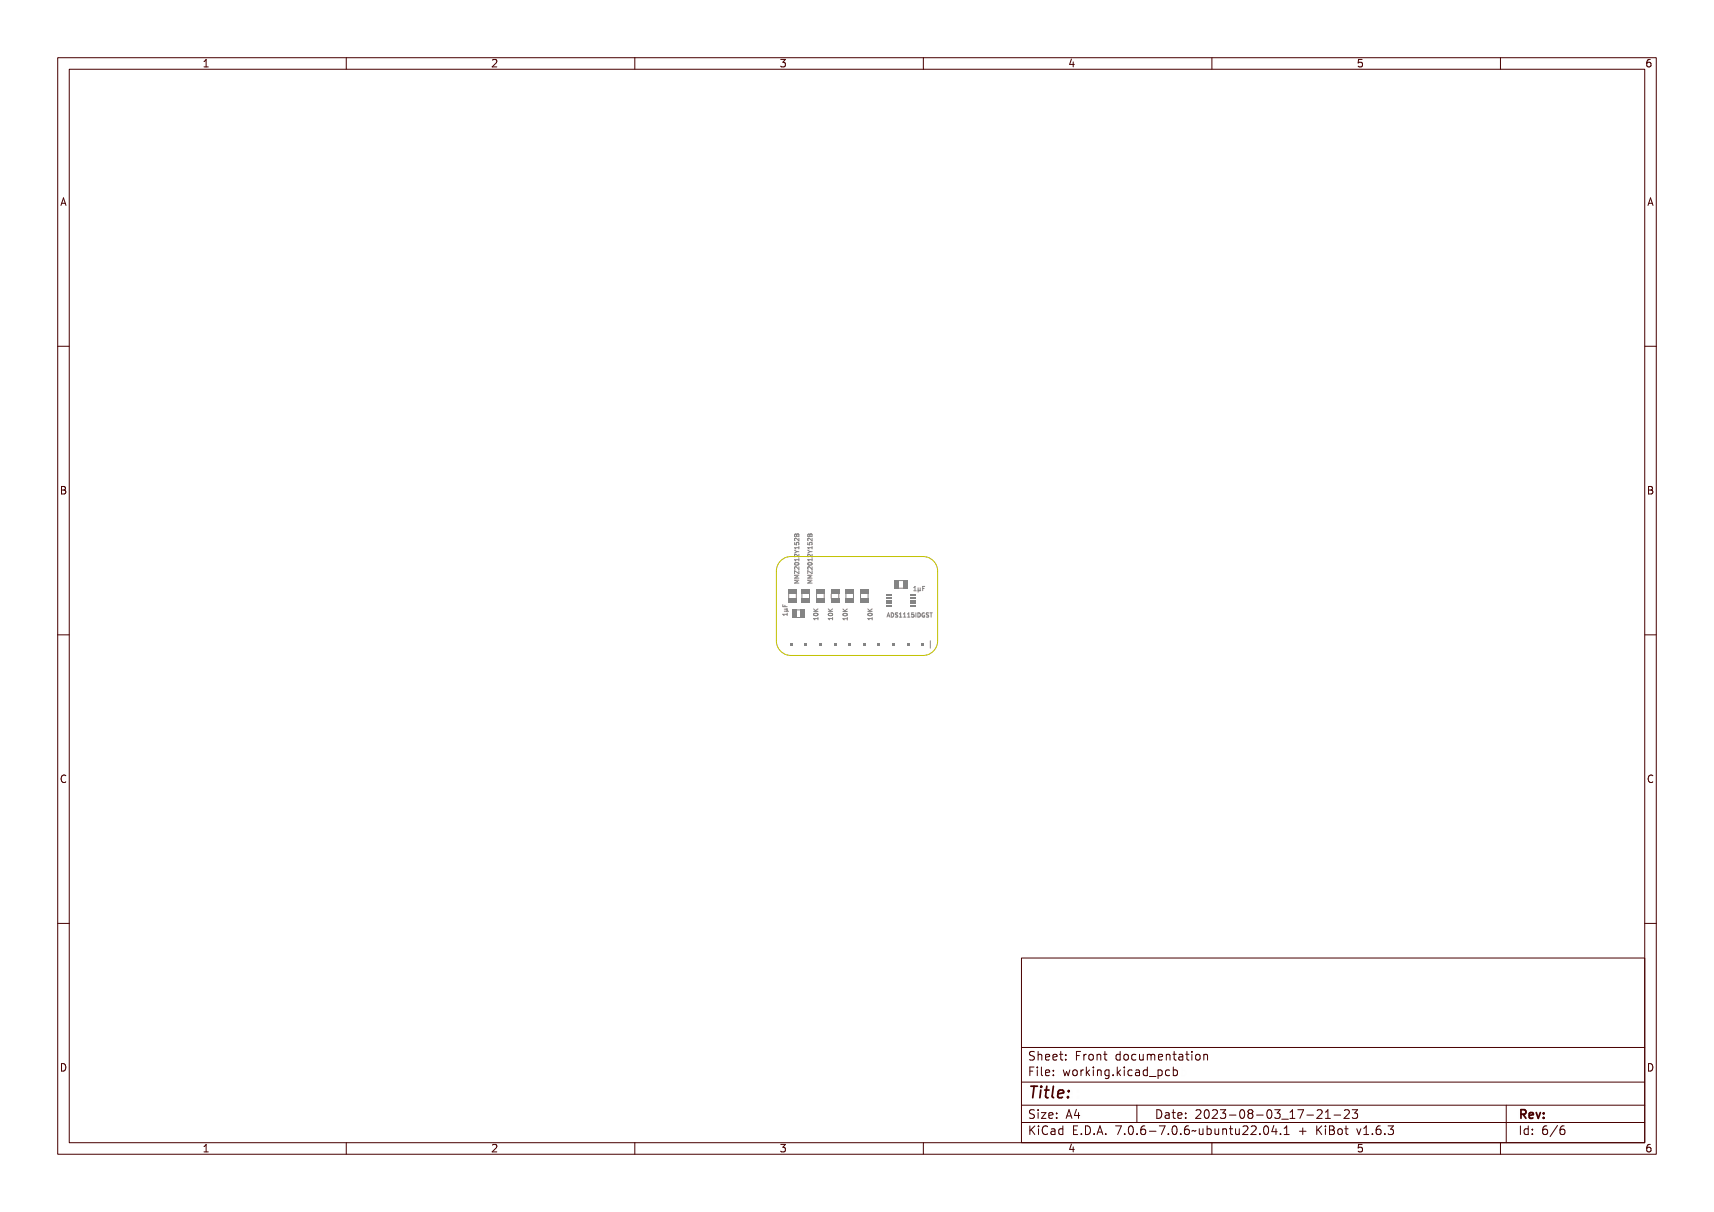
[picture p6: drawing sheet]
<svg xmlns="http://www.w3.org/2000/svg" width="297mm" height="210mm" viewBox="0 0 297 210" stroke-linecap="round" stroke-linejoin="round" font-family="sans-serif">
<g fill="none" stroke="#848484" stroke-width=".17">
<path d="M137.7 92.6l.2-.1 .1 .2 .3-.2 .1 .1v.3h-.7zM137.7 99.5l.7 .4 .1-.4v.5l-.7-.4-.1 .4zM137.7 97.9h.7l.1-.2v.4l-.1-.1h-.6v.1zM137.7 96.4l.4 .3h.4v.1h-.4l-.4 .2 .4-.3zM137.7 96h.7l.1-.1v.4l-.1-.2h-.6v.2zM137.7 95.4l.1 .2h.2a.24 .24 0 0 1 .1-.3 .24 .24 0 0 1 .3 .1 .24 .24 0 0 1-.1 .4 .19 .19 0 0 0 .1-.3 .19 .19 0 0 0-.3-.1 .19 .19 0 0 0 0 .3h-.4zM137.8 99h.2l.4 .3 .1-.4v.5l-.6-.4-.1 .1 .1 .3h-.1zM137.8 97.2l.2-.1 .4 .4 .1-.4v.5l-.6-.4-.1 .1 .1 .3h-.1zM137.8 94.8l.2-.1 .4 .3 .1-.3v.4l-.6-.3-.1 .1 .1 .2h-.1zM137.8 94.2l.2-.1 .1 .1a.2 .2 0 0 1 .2-.1 .2 .2 0 0 1 .2 .2v.2h-.8zM137.8 98.5a.33 .33 0 0 1 .6 .1 .33 .33 0 0 1-.6-.1zM137.8 98.4l.5-.1 .2 .1a.36 .36 0 0 1-.4 .4 .36 .36 0 0 1-.4-.4z"/>
<path d="M137.8 94.2h.2v.2h-.2zM138 92.7v.2M138.1 94.2h.3v.2h-.3zM138.4 93.3v.4l-.5-.4-.2 .1 .1 .3M140 92.6l.2-.1 .1 .2 .3-.2 .1 .1v.3h-.7zM140 99.5l.7 .4v-.4v.5l-.6-.4-.1 .4zM140 97.9h.7v-.2v.4v-.1h-.6v.1zM140 96.4l.4 .3h.3v.1h-.3l-.4 .2 .3-.3zM140 96h.7v-.1v.4v-.2h-.6v.2zM140 95.4l.1 .2h.2a.24 .24 0 0 1 .1-.3 .24 .24 0 0 1 .3 .1 .24 .24 0 0 1-.1 .4 .19 .19 0 0 0 .1-.3 .19 .19 0 0 0-.3-.1 .19 .19 0 0 0 0 .3h-.4zM140.1 99h.2l.4 .3v-.4v.5l-.5-.4-.1 .1 .1 .3h-.1zM140.1 97.2l.2-.1 .4 .4v-.4v.5l-.5-.4-.1 .1 .1 .3h-.1z"/>
<path d="M140.1 94.8l.2-.1 .4 .3v-.3v.4l-.5-.3-.1 .1 .1 .2h-.1zM140.1 94.2l.2-.1 .1 .1a.2 .2 0 0 1 .2-.1 .2 .2 0 0 1 .1 .2v.2h-.7zM140.1 98.5a.33 .33 0 0 1 .6 .1 .33 .33 0 0 1-.6-.1zM140.1 98.4l.5-.1 .1 .1a.36 .36 0 0 1-.3 .4 .36 .36 0 0 1-.4-.4zM140.1 94.2h.2v.2h-.2zM140.3 92.7v.2M140.4 94.2h.2l.1 .2h-.3zM140.7 93.3v.4l-.5-.4-.2 .1v.3M135.6 104.8v.3h.8M135.7 106.5h.6l.1-.2v.4l-.1-.1h-.5l-.1 .1zM135.7 105.1l.1 .3h.2l.1-.3v.3h.3v.1h-.7zM135.9 105.7h.5v.4h.2h-.7l.5-.2z"/>
<path d="M135.9 105.9h.8M135.9 105.6h.4M136 104.9v.2M136.3 105.6l.1 .1-.1 .2M136.4 106.2v.5M136.4 106.4h-.8l.3 .3M136.4 105.4l-.1 .2M137.7 100.7h.8v.1h-.7l.4 .1-.4 .2h.7v.1h-.8v-.1l.4-.1-.4-.2zM137.7 100.1h.8v.1h-.7l.4 .1-.4 .2h.7v.1h-.8v-.1l.4-.1-.4-.2zM140 100.7h.7v.1h-.6l.4 .1-.4 .2h.6v.1h-.7v-.1l.4-.1-.4-.2zM140 100.1h.7v.1h-.6l.4 .1-.4 .2h.6v.1h-.7v-.1l.4-.1-.4-.2zM141 106.7h.7l.1-.1v.4l-.1-.2h-.6v.2z"/>
<path d="M141 105.3l.3 .3 .5-.3-.4 .4 .4 .1v.1h-.8v-.1h.4zM141.1 106.2a.33 .33 0 0 1 .6 .1 .33 .33 0 0 1-.6-.1zM141.1 106h.5l.2 .1a.36 .36 0 0 1-.4 .4 .36 .36 0 0 1-.4-.4zM141.2 107.3v.1M141.7 107v.4M143.6 106.7h.6l.1-.1v.4l-.1-.2h-.5l-.1 .2zM143.6 105.3l.3 .3 .4-.3-.4 .4 .4 .1v.1h-.7v-.1h.3zM143.7 106.2a.33 .33 0 0 1 .5 .1 .33 .33 0 0 1-.5-.1zM143.7 106h.4l.2 .1a.36 .36 0 0 1-.4 .4 .36 .36 0 0 1-.3-.4zM143.7 107.3v.1M144.3 107v.4M146.1 107.2h.7v-.1v.4v-.2h-.6v.2z"/>
<path d="M146.1 105.8l.3 .3 .4-.3-.3 .4h.3v.1h-.7v-.1h.3zM146.2 106.6a.33 .33 0 0 1 .6 .2 .33 .33 0 0 1-.6-.2zM146.2 106.5h.4l.2 .1a.36 .36 0 0 1-.3 .3 .36 .36 0 0 1-.4-.3zM150.4 105.9h.7M150.4 105.5l.4 .4M150.4 106.4a.37 .37 0 0 1 .4-.2 .37 .37 0 0 1 .3 .4 .37 .37 0 0 1-.4 .1 .37 .37 0 0 1-.3-.3zM150.4 106.7h.7l.1-.1v.4l-.1-.2h-.6v.2zM150.4 105.3l.3 .3 .5-.3-.4 .4 .4 .1v.1h-.8v-.1h.4zM150.5 106.2a.33 .33 0 0 1 .6 .1 .33 .33 0 0 1-.6-.1zM150.5 106h.5l.2 .1a.36 .36 0 0 1-.4 .4 .36 .36 0 0 1-.4-.4zM151.1 107v.4M151.1 107.2h-.7l.2 .2"/>
<path d="M151.1 105.5l-.4 .3M153.8 106.2h.1l.3 .8-.2-.2h-.2l-.2 .2zM153.9 106.3l.1 .4h-.2zM154.2 106.2a.37 .37 0 0 1 .5 .4 .37 .37 0 0 1-.5 .4zM154.3 106.3a.28 .28 0 0 1 .3 .3 .28 .28 0 0 1-.3 .3zM154.9 106.3h.4v.1l-.3-.1-.1 .2a.27 .27 0 0 1 .4 .3 .27 .27 0 0 1-.5 .1v-.1l.2 .1a.16 .16 0 0 0 .2-.2 .16 .16 0 0 0-.3-.1zM155.5 106.3l.2-.1v.7l.2 .1h-.4l.1-.1v-.6zM155.7 100.6h.8M155.8 101.9h.7M156.1 106.3l.2-.1v.7l.2 .1h-.4l.1-.1v-.6zM156.7 106.3l.2-.1v.7l.2 .1h-.4l.1-.1v-.6zM157.2 106.2h.4l-.3 .1v.2a.24 .24 0 0 1 .3 .1 .24 .24 0 0 1-.1 .3 .24 .24 0 0 1-.3-.1 .19 .19 0 0 0 .3 .1 .19 .19 0 0 0 0-.3 .19 .19 0 0 0-.3 0z"/>
<path d="M157.8 106.2h.4l-.1 .1v.6l.1 .1h-.4l.2-.1v-.6zM158.3 101.7h.2v.6l.2 .1h-.4l.1-.1v-.5zM158.4 106.2a.37 .37 0 0 1 .5 .4 .37 .37 0 0 1-.5 .4zM158.5 106.3a.28 .28 0 0 1 .3 .3 .28 .28 0 0 1-.3 .3zM158.9 101.8l.2 .5 .2-.5v.5v.1l-.4-.1v.3zM159.1 106.3l.2-.1 .1 .2a.25 .25 0 0 0-.3 .2 .25 .25 0 0 0 .3 .3l-.1-.3h.2v.3a.35 .35 0 0 1-.5-.1 .35 .35 0 0 1 .1-.5zM159.5 101.7h.4h-.3v.3h.3h-.3v.4h-.1zM159.7 106.3h.3v.1l-.3-.1v.2a.27 .27 0 0 1 .3 .3 .27 .27 0 0 1-.4 .1v-.1l.2 .1a.16 .16 0 0 0 .2-.2 .16 .16 0 0 0-.3-.1zM160.1 106.2h.6l-.2 .1v.7h-.1v-.7zM161.1 106.2h.5M161.3 106.2v.7"/>
<circle cx="138.1" cy="98.5" r=".07"/>
<circle cx="140.4" cy="98.5" r=".07"/>
<circle cx="141.4" cy="106.2" r=".07"/>
<circle cx="143.9" cy="106.2" r=".07"/>
<circle cx="146.5" cy="106.7" r=".07"/>
<circle cx="150.8" cy="106.2" r=".07"/>
</g>
<g fill="#848484">
<path d="M155 100.5h.8v1.5h-.8z" fill-rule="evenodd"/>
<path d="M156.5 100.5h.7v1.5h-.7z" fill-rule="evenodd"/>
</g>
<path d="M161.2 111v1.3" fill="none" stroke="#848484" stroke-width=".17"/>
<g fill="#848484">
<path d="M159.7 111.4h.5v.5h-.5z" fill-rule="evenodd"/>
<path d="M157.1 111.4h.5v.5h-.5z" fill-rule="evenodd"/>
<path d="M154.6 111.4h.5v.5h-.5z" fill-rule="evenodd"/>
<path d="M152.1 111.4h.5v.5h-.5z" fill-rule="evenodd"/>
<path d="M149.5 111.4h.5v.5h-.5z" fill-rule="evenodd"/>
<path d="M147 111.4h.5v.5h-.5z" fill-rule="evenodd"/>
<path d="M144.4 111.4h.5v.5h-.5z" fill-rule="evenodd"/>
<path d="M141.9 111.4h.5v.5h-.5z" fill-rule="evenodd"/>
<path d="M139.4 111.4h.5v.5h-.5z" fill-rule="evenodd"/>
<path d="M136.8 111.4h.5v.5h-.5z" fill-rule="evenodd"/>
</g>
<path d="M144 102.9v.8M145.4 102.9v.8" fill="none" stroke="#848484" stroke-width=".17"/>
<g fill="#848484">
<path d="M144 102.2h1.4v.7h-1.4z" fill-rule="evenodd"/>
<path d="M144 103.6h1.4v.8h-1.4z" fill-rule="evenodd"/>
</g>
<path d="M136.7 102.9v.8M138 102.9v.7" fill="none" stroke="#848484" stroke-width=".17"/>
<g fill="#848484">
<path d="M136.6 103.6h1.4v.8h-1.4z" fill-rule="evenodd"/>
<path d="M136.6 102.2h1.4v.7h-1.4z" fill-rule="evenodd"/>
</g>
<path d="M141.5 102.9v.8M142.8 102.9v.8" fill="none" stroke="#848484" stroke-width=".17"/>
<g fill="#848484">
<path d="M141.4 102.2h1.5v.7h-1.5z" fill-rule="evenodd"/>
<path d="M141.4 103.6h1.5v.8h-1.5z" fill-rule="evenodd"/>
</g>
<path d="M139 102.9v.8M140.3 102.9v.7" fill="none" stroke="#848484" stroke-width=".17"/>
<g fill="#848484">
<path d="M138.9 103.6h1.4v.8h-1.4z" fill-rule="evenodd"/>
<path d="M138.9 102.2h1.4v.7h-1.4z" fill-rule="evenodd"/>
</g>
<path d="M146.6 102.9v.8M147.9 102.9v.7" fill="none" stroke="#848484" stroke-width=".17"/>
<g fill="#848484">
<path d="M146.5 103.6h1.5v.8h-1.5z" fill-rule="evenodd"/>
<path d="M146.5 102.2h1.5v.7h-1.5z" fill-rule="evenodd"/>
<path d="M153.6 102.9h1v.3h-1z" fill-rule="evenodd"/>
<path d="M157.6 102.9h1v.3h-1z" fill-rule="evenodd"/>
<path d="M153.6 103.4h1v.3h-1z" fill-rule="evenodd"/>
<path d="M157.6 103.4h1v.3h-1z" fill-rule="evenodd"/>
<path d="M153.6 103.9h1v.3h-1z" fill-rule="evenodd"/>
<path d="M157.6 103.9h1v.3h-1z" fill-rule="evenodd"/>
<path d="M153.6 104.4h1v.3h-1z" fill-rule="evenodd"/>
<path d="M157.6 104.4h1v.3h-1z" fill-rule="evenodd"/>
<path d="M153.6 104.9h1v.3h-1z" fill-rule="evenodd"/>
<path d="M157.6 104.9h1v.3h-1z" fill-rule="evenodd"/>
</g>
<path d="M149.1 102.9v.8M150.4 102.9v.8" fill="none" stroke="#848484" stroke-width=".17"/>
<g fill="#848484">
<path d="M149 102.2h1.5v.7h-1.5z" fill-rule="evenodd"/>
<path d="M149 103.6h1.5v.8h-1.5z" fill-rule="evenodd"/>
</g>
<path d="M138 105.7h.7M138 107h.7" fill="none" stroke="#848484" stroke-width=".17"/>
<g fill="#848484">
<path d="M137.2 105.6h.8v1.5h-.8z" fill-rule="evenodd"/>
<path d="M138.7 105.6h.7v1.5h-.7z" fill-rule="evenodd"/>
</g>
<path d="M135.5 97l1-.5 .6-.1h22.8a2.54 2.54 0 0 1 2.6 2.6v12a2.54 2.54 0 0 1-2.6 2.6h-22.8a2.54 2.54 0 0 1-2.6-2.6v-12a2.53 2.53 0 0 1 1-2z" fill="none" stroke="#c2c200" stroke-width=".17"/>
<g fill="none" stroke="#480000" stroke-width=".17">
<path d="M10 10h277v190h-277zM12 12h273v186h-273zM60 10v2M110 10v2M160 10v2M210 10v2M260 10v2M10 60h2M285 60h2M10 110h2M285 110h2M10 160h2"/>
<path d="M285 160h2M177 166h108v32h-108zM60 198v2M110 198v2M160 198v2M177 181.5h108M177 187.5h108M177 191.5h108M177 194.5h108M178.1 195.2h.2v.6l.6-.6h.3l-.6 .6 .6 .8h-.2l-.5-.7-.2 .2v.5h-.2zM178.2 185h.9v.2h-.7v.4h.6v.2h-.6v.7h-.2zM178.3 182.4l.5-.1h.2v.2a.31 .31 0 0 0-.5-.1 .31 .31 0 0 0 0 .5 .5 .5 0 0 1 .6 .6 .5 .5 0 0 1-.8 .2l-.1-.2a.34 .34 0 0 0 .4 .1 .34 .34 0 0 0 .1-.5 .47 .47 0 0 1-.5-.2 .47 .47 0 0 1 .1-.5z"/>
<path d="M178.3 192.5l.5-.1h.2v.2a.31 .31 0 0 0-.5-.1 .31 .31 0 0 0 0 .5 .5 .5 0 0 1 .6 .6 .5 .5 0 0 1-.8 .2l-.1-.2a.34 .34 0 0 0 .4 .1 .34 .34 0 0 0 .1-.5 .47 .47 0 0 1-.5-.2 .47 .47 0 0 1 .1-.5zM179.4 182.2h.2v.6a.35 .35 0 0 1 .4-.1 .35 .35 0 0 1 .2 .4v.6h-.2v-.8h-.4v.8h-.2zM179.5 185.4h.4v.9h.4v.2h-.9v-.2h.3v-.8h-.2zM179.5 192.8h.4v.9h.4v.1h-.9v-.1h.3v-.8h-.2zM179.5 195.6h.4v.9h.4v.1h-.9v-.1h.3v-.8h-.2zM179.7 184.9h.2v.3h-.2zM179.7 192.3h.2v.3h-.2zM179.7 195.1h.2v.3h-.2zM180.6 184.9h.4v1.3l.4 .1v.2l-.5-.2v-1.2h-.3zM180.6 192.8h.8v.1l-.6 .8h.6v.1h-.8v-.1l.6-.8h-.6zM180.7 182.8a.49 .49 0 0 1 .6-.1 .49 .49 0 0 1 .2 .5h-.8a.42 .42 0 0 0 .3 .4 .42 .42 0 0 0 .4-.1v.2a.6 .6 0 0 1-.8-.1 .6 .6 0 0 1 .1-.8zM180.7 195.4l.5-.2h.3v.2a.43 .43 0 0 0-.6 0 .43 .43 0 0 0-.2 .5 .43 .43 0 0 0 .2 .5 .43 .43 0 0 0 .6 0v.2a.66 .66 0 0 1-.8-.1 .66 .66 0 0 1-.1-.8z"/>
<path d="M180.8 182.9l.4-.1 .1 .3h-.6zM181.8 195.6h.2a.45 .45 0 0 1 .5 0 .45 .45 0 0 1 .1 .4v.6h-.1v-.1a.38 .38 0 0 1-.5 .2 .38 .38 0 0 1-.2-.5 .38 .38 0 0 1 .4-.2h.3a.35 .35 0 0 0-.3-.4 .35 .35 0 0 0-.4 .2zM181.9 182.8a.49 .49 0 0 1 .6-.1 .49 .49 0 0 1 .2 .5h-.8a.42 .42 0 0 0 .3 .4 .42 .42 0 0 0 .5-.1v.2a.6 .6 0 0 1-.9-.1 .6 .6 0 0 1 .1-.8zM181.9 185.5a.49 .49 0 0 1 .6-.1 .49 .49 0 0 1 .2 .5h-.8a.42 .42 0 0 0 .3 .4 .42 .42 0 0 0 .5-.1v.2a.6 .6 0 0 1-.9-.1 .6 .6 0 0 1 .1-.8zM181.9 192.9a.49 .49 0 0 1 .6-.1 .49 .49 0 0 1 .2 .5h-.8a.42 .42 0 0 0 .3 .4 .42 .42 0 0 0 .5-.1v.2a.6 .6 0 0 1-.9-.1 .6 .6 0 0 1 .1-.8zM182 196.2l.5-.1a.31 .31 0 0 1-.2 .4 .31 .31 0 0 1-.4-.1zM182 182.9l.4-.1 .1 .3h-.6zM182 185.6l.4-.1 .1 .3h-.6zM182 193l.4-.1 .1 .3h-.6zM183 195.7l.4-.2 .2 .2v-.6h.2v1.5h-.2v-.1a.42 .42 0 0 1-.5 .1 .42 .42 0 0 1-.2-.5zM183.2 195.8l.1-.1a.4 .4 0 0 1 .3 .4 .4 .4 0 0 1-.3 .4l-.2-.2zM183.2 182.3h.2v.4h.4v.1h-.4l.1 .8h.3v.1h-.2a.3 .3 0 0 1-.4-.3v-.6h-.3v-.1h.3z"/>
<path d="M183.3 185.4h.2v.3h-.2zM183.3 186.2h.2v.3h-.2zM183.3 192.8h.2v.3h-.2zM183.3 193.6h.2v.2h-.2zM184.5 182.7h.2v.3h-.2zM184.5 183.5h.2v.2h-.2zM185.2 185.4h.2l.2 .8 .1-.5h.2l.2 .5 .1-.8h.2l-.2 1.1h-.2l-.2-.7-.2 .7h-.1zM185.4 195.2h.9v.2h-.7v.4h.6v.2h-.6v.5h.7v.1h-.9zM185.7 192.4h.2l.5 1.4h-.2l-.1-.3h-.5l-.1 .3h-.2zM185.8 192.6l.2 .7h-.4zM186.6 182.3h.9v.2h-.7v.4h.6v.2h-.6v.6h-.2zM186.7 185.5a.52 .52 0 0 1 .8 .4 .52 .52 0 0 1-.8 .4l-.1-.4z"/>
<path d="M186.8 185.6l.1-.1a.39 .39 0 0 1 .4 .4 .39 .39 0 0 1-.4 .4l-.1-.2zM186.9 196.4h.2v.2h-.2zM187.1 192.4h.2v.9h.2v.2h-.2v.3h-.2v-.3h-.6v-.2zM187.1 192.6v.7h-.4zM187.8 195.2a.76 .76 0 0 1 .9 .7 .76 .76 0 0 1-.9 .7zM188 195.4a.57 .57 0 0 1 .5 .5 .57 .57 0 0 1-.5 .6zM188 182.7h.2v.2a.3 .3 0 0 1 .3-.3 .3 .3 0 0 1 .3 .3 .37 .37 0 0 0-.5-.1 .37 .37 0 0 0-.1 .4v.5h-.2zM188 185.4h.2v.2a.3 .3 0 0 1 .3-.3 .3 .3 0 0 1 .3 .3 .37 .37 0 0 0-.5-.1 .37 .37 0 0 0-.1 .4v.6h-.2zM189.1 184.9h.1v.9l.5-.4h.2l-.4 .4 .5 .7h-.2l-.4-.6-.2 .1v.5h-.1zM189.1 182.8a.52 .52 0 0 1 .8 .4 .52 .52 0 0 1-.8 .4l-.1-.4zM189.2 182.9l.1-.1a.39 .39 0 0 1 .4 .4 .39 .39 0 0 1-.4 .4l-.1-.2zM189.3 196.4h.3v.2h-.3z"/>
<path d="M190.2 182.7h.2v.1a.35 .35 0 0 1 .4-.1 .35 .35 0 0 1 .3 .4v.6h-.2l-.1-.8h-.3l-.1 .8h-.2zM190.3 185.4h.4v.9h.4v.2h-.9v-.2h.4v-.8h-.3zM190.5 195.2h.3l.4 1.4h-.2l-.1-.3h-.5l-.1 .3h-.2zM190.6 184.9h.1v.3h-.1zM190.6 195.4l.2 .7h-.4zM191.4 185.4h.2v.1a.35 .35 0 0 1 .4-.1 .35 .35 0 0 1 .3 .4v.7h-.2l-.1-.9h-.3l-.1 .9h-.2zM191.7 182.3h.1v.4h.4v.1h-.4l.1 .8h.3v.1h-.2a.3 .3 0 0 1-.3-.3v-.6h-.3v-.1h.3zM191.7 196.4h.3v.2h-.3zM192.7 185.5l.3-.2 .3 .2v-.1h.2v1a.53 .53 0 0 1-.8 .4v-.2a.36 .36 0 0 0 .4 .1 .36 .36 0 0 0 .2-.4l-.1 .1a.53 .53 0 0 1-.7-.3 .53 .53 0 0 1 .2-.6zM192.8 185.6l.1-.1a.39 .39 0 0 1 .4 .4 .39 .39 0 0 1-.4 .4l-.1-.2zM193.8 195.2h.9l-.5 1.4h-.2l.5-1.2h-.7zM193.9 182.8l.3-.2 .3 .2v-.6h.2v1.5h-.2v-.1a.42 .42 0 0 1-.6 .1 .42 .42 0 0 1-.1-.5z"/>
<path d="M194.1 182.8a.4 .4 0 0 1 .4 .4 .4 .4 0 0 1-.4 .4l-.2-.4zM194.1 186.2h.3v.3h-.3zM195.1 184.9h.2v.9l.4-.4h.3l-.5 .4 .5 .7h-.2l-.4-.6-.1 .1v.5h-.2zM195.1 182.8a.52 .52 0 0 1 .8 .4 .52 .52 0 0 1-.8 .4l-.1-.4zM195.2 182.9l.1-.1a.39 .39 0 0 1 .4 .4 .39 .39 0 0 1-.4 .4l-.1-.2zM195.3 196.4h.3v.2h-.3zM196.3 185.4h.5v.9h.3v.2h-.9v-.2h.4v-.8h-.3zM196.3 195.4a.5 .5 0 0 1 .7-.1 .5 .5 0 0 1 .1 .6 .52 .52 0 0 1-.4 .8 .52 .52 0 0 1-.5-.8zM196.4 182.8a.39 .39 0 0 1 .4-.2 .39 .39 0 0 1 .3 .3 .4 .4 0 0 0-.6 0 .4 .4 0 0 0 0 .6 .4 .4 0 0 0 .6 0 .41 .41 0 0 1-.4 .3 .41 .41 0 0 1-.4-.3v-.5zM196.5 195.4a.57 .57 0 0 1 .4 .9l-.3 .2a.86 .86 0 0 1-.1-1.1zM196.6 184.9h.2v.3h-.2zM197 191.5v3"/>
<path d="M197.4 182.7h.2v.8l.2 .1 .3-.2v-.7h.2v1h-.2v-.1a.35 .35 0 0 1-.4 .2 .35 .35 0 0 1-.3-.5zM197.6 185.5a.39 .39 0 0 1 .4-.2 .39 .39 0 0 1 .3 .3 .4 .4 0 0 0-.6 0 .4 .4 0 0 0 0 .6 .4 .4 0 0 0 .6 0 .41 .41 0 0 1-.4 .3 .41 .41 0 0 1-.4-.3v-.5zM197.7 196.4h.3v.2h-.3zM198.6 182.7h.1l.2-.1a.22 .22 0 0 0 .2 .2 .22 .22 0 0 0 .2-.2l.2 .3 .1 .8h-.2v-.8l-.1-.1-.2 .1v.8h-.1v-.8l-.2-.1-.1 .1v.8h-.1zM198.7 185.4h.1a.45 .45 0 0 1 .5 0 .45 .45 0 0 1 .2 .4v.7h-.2v-.2a.38 .38 0 0 1-.5 .2 .38 .38 0 0 1-.2-.5 .38 .38 0 0 1 .5-.2h.2a.35 .35 0 0 0-.3-.4 .35 .35 0 0 0-.3 .2zM198.7 195.4l.5-.2h.2v.2a.43 .43 0 0 0-.5 0 .43 .43 0 0 0-.1 .5 .48 .48 0 0 1 .7 0 .48 .48 0 0 1-.1 .7 .48 .48 0 0 1-.7-.1l-.1-.6zM198.8 186l.5-.1a.31 .31 0 0 1-.1 .4 .31 .31 0 0 1-.4-.1zM198.9 195.9a.29 .29 0 0 1 .4 .1 .29 .29 0 0 1-.1 .4 .29 .29 0 0 1-.4-.1zM199.9 185.5l.3-.2 .3 .2v-.6h.2v1.6h-.2v-.2a.42 .42 0 0 1-.5 .1 .42 .42 0 0 1-.2-.5zM199.9 182.8a.49 .49 0 0 1 .6-.1 .49 .49 0 0 1 .2 .5h-.7a.42 .42 0 0 0 .2 .4 .42 .42 0 0 0 .5-.1v.2a.6 .6 0 0 1-.8-.1 .6 .6 0 0 1 0-.8zM200 196h.5v.2h-.5zM200 185.6l.1-.1a.39 .39 0 0 1 .4 .4 .39 .39 0 0 1-.4 .4l-.1-.2z"/>
<path d="M200.1 182.9l.3-.1 .2 .3h-.6zM200.1 192.4a.76 .76 0 0 1 1 .7 .76 .76 0 0 1-1 .7zM200.3 192.6a.57 .57 0 0 1 .6 .5 .57 .57 0 0 1-.6 .6zM200.9 186.8l1.2 .1zM201 195.2h.9l-.5 1.4h-.2l.5-1.2h-.7zM201.1 182.7h.1v.1a.35 .35 0 0 1 .5-.1 .35 .35 0 0 1 .2 .4v.6h-.2v-.8h-.4l-.1 .8h-.1zM201.4 192.8h.2a.45 .45 0 0 1 .5 0 .45 .45 0 0 1 .1 .4v.6h-.1v-.1a.38 .38 0 0 1-.5 .2 .38 .38 0 0 1-.2-.5 .38 .38 0 0 1 .4-.2h.3a.35 .35 0 0 0-.3-.4 .35 .35 0 0 0-.4 .2zM201.6 193.4l.5-.1a.31 .31 0 0 1-.2 .4 .31 .31 0 0 1-.4-.1zM202.2 185.4h.2v.1a.46 .46 0 0 1 .6 0 .46 .46 0 0 1 .1 .6 .39 .39 0 0 1-.2 .4 .39 .39 0 0 1-.5-.2v.6h-.2zM202.5 182.3h.2v.4h.4v.1h-.4v.8h.4v.1h-.2a.3 .3 0 0 1-.4-.3v-.6h-.3v-.1h.3zM202.5 185.6l.1-.1a.4 .4 0 0 1 .4 .4 .4 .4 0 0 1-.4 .4l-.2-.2zM202.5 196.4h.3v.2h-.3z"/>
<path d="M202.8 192.4h.2v.4h.4v.1h-.4l.1 .8h.3v.1h-.2a.3 .3 0 0 1-.4-.3v-.6h-.3v-.1h.3zM203.5 182.7h.2a.45 .45 0 0 1 .4 0 .45 .45 0 0 1 .2 .4v.6h-.2v-.1a.38 .38 0 0 1-.5 .2 .38 .38 0 0 1-.2-.5 .38 .38 0 0 1 .5-.2h.2a.35 .35 0 0 0-.2-.4 .35 .35 0 0 0-.4 .2zM203.5 195.4a.5 .5 0 0 1 .7-.1 .5 .5 0 0 1 .1 .6 .52 .52 0 0 1-.4 .8 .52 .52 0 0 1-.5-.8zM203.6 185.5a.39 .39 0 0 1 .4-.2 .39 .39 0 0 1 .3 .3 .4 .4 0 0 0-.5 0 .4 .4 0 0 0 0 .6 .4 .4 0 0 0 .5 0 .41 .41 0 0 1-.4 .3 .41 .41 0 0 1-.4-.3v-.5zM203.7 183.3l.4-.1a.31 .31 0 0 1-.1 .4 .31 .31 0 0 1-.4-.1zM203.7 195.4a.57 .57 0 0 1 .4 .9l-.2 .2a.86 .86 0 0 1-.2-1.1zM203.9 192.9a.49 .49 0 0 1 .6-.1 .49 .49 0 0 1 .2 .5h-.8a.42 .42 0 0 0 .3 .4 .42 .42 0 0 0 .5-.1v.2a.6 .6 0 0 1-.9-.1 .6 .6 0 0 1 .1-.8zM204 193l.4-.1 .1 .3h-.6zM204.7 184.9h.1v.6a.45 .45 0 0 1 .7 0 .45 .45 0 0 1 0 .6 .39 .39 0 0 1-.2 .4 .39 .39 0 0 1-.5-.2v.2h-.1zM204.9 182.3h.2v.4h.4v.1h-.4v.8h.4v.1h-.2a.3 .3 0 0 1-.4-.3v-.6h-.3v-.1h.3zM204.9 185.6l.1-.1a.39 .39 0 0 1 .4 .4 .39 .39 0 0 1-.4 .4l-.1-.2zM204.9 196.4h.3v.2h-.3z"/>
<path d="M205.3 192.8h.2v.3h-.2zM205.3 193.6h.2v.2h-.2zM205.9 182.7h.5v.9h.3v.1h-.9v-.1h.4v-.8h-.3zM205.9 195.4l.5-.2h.2v.2a.43 .43 0 0 0-.5 0 .43 .43 0 0 0-.1 .5 .48 .48 0 0 1 .7 0 .48 .48 0 0 1-.1 .7 .48 .48 0 0 1-.7-.1l-.1-.6zM206.1 195.9a.29 .29 0 0 1 .4 .1 .29 .29 0 0 1-.1 .4 .29 .29 0 0 1-.4-.1zM206.2 182.2h.2v.3h-.2zM207 196l.3-.1 .5 .1 .2-.1a.38 .38 0 0 1-.7 .2l-.3 .1zM207.1 182.8a.52 .52 0 0 1 .8 .4 .52 .52 0 0 1-.8 .4l-.1-.4zM207.3 182.9l.1-.1a.39 .39 0 0 1 .4 .4 .39 .39 0 0 1-.4 .4l-.2-.2zM207.4 192.5a.53 .53 0 0 1 .8 .1 .53 .53 0 0 1-.3 .7l-.3 .4h.7v.1h-.9v-.1l.3-.4a.49 .49 0 0 0 .2-.7l-.5 .1zM208.3 182.7h.1v.1a.35 .35 0 0 1 .5-.1 .35 .35 0 0 1 .2 .4v.6h-.2v-.8h-.4l-.1 .8h-.1zM208.3 195.6h.1l.1 .8 .2 .1 .2-.2v-.7h.2v1h-.2v-.1a.35 .35 0 0 1-.4 .2 .35 .35 0 0 1-.2-.5z"/>
<path d="M208.7 192.6a.5 .5 0 0 1 .6-.1 .5 .5 0 0 1 .2 .6 .52 .52 0 0 1-.5 .8 .52 .52 0 0 1-.4-.8zM208.9 192.6a.57 .57 0 0 1 .4 .9l-.3 .2a.86 .86 0 0 1-.1-1.1zM209.5 195.1h.2v.6a.45 .45 0 0 1 .6-.1 .45 .45 0 0 1 .1 .7 .39 .39 0 0 1-.3 .4 .39 .39 0 0 1-.4-.2v.1h-.2zM209.7 195.8l.1-.1a.4 .4 0 0 1 .4 .4 .4 .4 0 0 1-.4 .4l-.1-.2zM209.8 192.5a.53 .53 0 0 1 .8 .1 .53 .53 0 0 1-.3 .7l-.3 .4h.7v.1h-.9v-.1l.3-.4a.49 .49 0 0 0 .2-.7l-.5 .1zM210 198v2M210.7 195.6h.2v.8l.2 .1 .2-.2v-.7h.2v1h-.2v-.1a.35 .35 0 0 1-.4 .2 .35 .35 0 0 1-.2-.5zM211 192.4a.46 .46 0 0 1 .6 0 .46 .46 0 0 1 .1 .6l-.1 .1a.45 .45 0 0 1 .2 .6 .45 .45 0 0 1-.6 .2l-.2-.1v-.2a.35 .35 0 0 0 .5 .1 .35 .35 0 0 0 0-.5h-.3v-.2a.28 .28 0 0 0 .4-.1 .28 .28 0 0 0 0-.3 .28 .28 0 0 0-.4 0h-.2zM211.9 195.6h.2v.1a.35 .35 0 0 1 .4-.1 .35 .35 0 0 1 .2 .4v.6h-.2v-.8h-.4v.8h-.2zM212.4 193.2h.5v.2h-.5zM213.3 195.2h.2v.4h.4v.1h-.4v.8h.4v.1h-.2a.3 .3 0 0 1-.4-.3v-.6h-.3v-.1h.3zM213.5 192.6a.5 .5 0 0 1 .6-.1 .5 .5 0 0 1 .2 .6 .52 .52 0 0 1-.5 .8 .52 .52 0 0 1-.4-.8z"/>
<path d="M213.7 192.6a.57 .57 0 0 1 .4 .9l-.3 .2a.86 .86 0 0 1-.1-1.1zM214.3 195.6h.2v.8l.2 .1 .2-.2v-.7h.2v1h-.2v-.1a.35 .35 0 0 1-.4 .2 .35 .35 0 0 1-.2-.5zM214.7 192.5a.41 .41 0 0 1 .7-.1 .41 .41 0 0 1-.2 .7 .42 .42 0 0 1 .2 .6 .42 .42 0 0 1-.7 0 .42 .42 0 0 1 .2-.6l-.3-.2zM215.5 195.3a.53 .53 0 0 1 .8 .1 .53 .53 0 0 1-.3 .7l-.3 .4h.6v.1h-.9v-.1l.4-.4a.49 .49 0 0 0 .2-.8l-.5 .2zM216 193.2h.5v.2h-.5zM216.7 195.3a.53 .53 0 0 1 .8 .1 .53 .53 0 0 1-.3 .7l-.3 .4h.6v.1h-.9v-.1l.4-.4a.49 .49 0 0 0 .2-.8l-.5 .2zM217.1 192.6a.5 .5 0 0 1 .7-.1 .5 .5 0 0 1 .1 .6 .52 .52 0 0 1-.5 .8 .52 .52 0 0 1-.4-.8zM217.3 192.6a.57 .57 0 0 1 .4 .9l-.3 .2a.86 .86 0 0 1-.1-1.1zM218.2 196.4h.2v.2h-.2zM218.2 192.4a.46 .46 0 0 1 .6 0 .46 .46 0 0 1 .1 .6l-.1 .1a.45 .45 0 0 1 .2 .6 .45 .45 0 0 1-.6 .2l-.2-.1v-.2a.35 .35 0 0 0 .5 .1 .35 .35 0 0 0 0-.5h-.3v-.2a.28 .28 0 0 0 .4-.1 .28 .28 0 0 0 0-.3 .28 .28 0 0 0-.4 0h-.2zM219.2 195.4a.5 .5 0 0 1 .6-.1 .5 .5 0 0 1 .2 .6 .52 .52 0 0 1-.5 .8 .52 .52 0 0 1-.5-.8zM219.2 194.2l1.3 .1z"/>
<path d="M219.4 195.4a.57 .57 0 0 1 .3 .9l-.2 .2a.86 .86 0 0 1-.1-1.1zM220.7 192.5l.5-.1v1.3h.3v.1h-.8v-.1h.3v-1.1h-.3zM220.8 195.2h.2v.9h.2v.2h-.2v.3h-.2v-.3h-.6v-.2zM220.8 195.4v.7h-.4zM221.8 196.4h.2v.2h-.2zM221.8 192.4h.9l-.5 1.4h-.2l.5-1.2h-.7zM222.8 195.3l.5-.1v1.3h.3v.1h-.8v-.1h.3v-1.1h-.3zM223.2 193.2h.5v.2h-.5zM224.2 192.5a.53 .53 0 0 1 .8 .1 .53 .53 0 0 1-.3 .7l-.3 .4h.7v.1h-.9v-.1l.3-.4a.49 .49 0 0 0 .2-.7l-.5 .1zM225.4 195.5h.2v.4h.4v.2h-.4v.4h-.2v-.4h-.4v-.2h.4zM225.5 192.5l.5-.1v1.3h.3v.1h-.8v-.1h.3v-1.1h-.3zM226.8 193.2h.5v.2h-.5z"/>
<path d="M227.5 195.2h.2v.6l.6-.6h.2l-.6 .6 .6 .8h-.2l-.5-.7-.1 .2v.5h-.2zM227.8 192.5a.53 .53 0 0 1 .8 .1 .53 .53 0 0 1-.2 .7l-.4 .4h.7v.1h-.9v-.1l.3-.4a.49 .49 0 0 0 .2-.7l-.5 .1zM228.8 195.6h.4v.9h.4v.1h-.9v-.1h.4v-.8h-.3zM229.1 192.4a.46 .46 0 0 1 .6 0 .46 .46 0 0 1 0 .6l-.1 .1a.45 .45 0 0 1 .3 .6 .45 .45 0 0 1-.7 .2l-.2-.1v-.2a.35 .35 0 0 0 .5 .1 .35 .35 0 0 0 0-.5h-.2v-.2a.28 .28 0 0 0 .3-.1 .28 .28 0 0 0 0-.3 .28 .28 0 0 0-.4 0h-.1zM229.1 195.1h.1v.3h-.1zM229.9 195.2h.4a.35 .35 0 0 1 .5 .2 .35 .35 0 0 1-.3 .5 .41 .41 0 0 1 .3 .5 .41 .41 0 0 1-.5 .2h-.4zM230.1 196h.2a.27 .27 0 0 1 .3 .2 .27 .27 0 0 1-.3 .3h-.2zM230.1 195.4h.2a.23 .23 0 0 1 .3 .2 .23 .23 0 0 1-.3 .2h-.2zM231.2 193.2h1.1M231.2 195.7a.52 .52 0 0 1 .8 .4 .52 .52 0 0 1-.8 .4l-.1-.4zM231.3 195.8l.1-.1a.39 .39 0 0 1 .4 .4 .39 .39 0 0 1-.4 .4l-.1-.2zM232.6 195.2h.1v.4h.4v.1h-.4l.1 .8h.3v.1h-.2a.3 .3 0 0 1-.3-.3v-.6h-.3v-.1h.3z"/>
<path d="M233 192.4l.2-.1h.3l.2 .1 .1 .3-.1 .2-.8 .9h.9M234.3 192.3h.9l-.5 .6 .5 .1v.6l-.2 .2h-.5l-.2-.2M234.6 195.6h.2l.3 .9 .4-.9h.2l-.4 1h-.3zM236 195.3l.5-.1v1.3h.3v.1h-.8v-.1h.3v-1.1h-.3zM237.4 196.4h.3v.2h-.3zM238.4 195.4l.5-.2h.2v.2a.43 .43 0 0 0-.5 0 .43 .43 0 0 0-.1 .5 .48 .48 0 0 1 .7 0 .48 .48 0 0 1-.1 .7 .48 .48 0 0 1-.7-.1l-.1-.6zM238.6 195.9a.29 .29 0 0 1 .4 .1 .29 .29 0 0 1-.1 .4 .29 .29 0 0 1-.4-.1zM239.8 196.4h.3v.2h-.3zM240.7 195.2a.46 .46 0 0 1 .6 0 .46 .46 0 0 1 .1 .6l-.1 .1a.45 .45 0 0 1 .2 .6 .45 .45 0 0 1-.6 .2l-.2-.1v-.2a.35 .35 0 0 0 .5 .1 .35 .35 0 0 0 0-.5l-.3-.1v-.1a.28 .28 0 0 0 .4-.1 .28 .28 0 0 0 0-.3 .28 .28 0 0 0-.4 0h-.2zM260 198v2M261 191.5v6.5M263.2 195.2h.8v.2h-.3v1.1h.3v.1h-.8v-.1h.3v-1.1h-.3z"/>
<path d="M264.4 195.7l.3-.2 .3 .2v-.6h.2v1.5h-.2v-.1a.42 .42 0 0 1-.5 .1 .42 .42 0 0 1-.2-.5zM264.6 195.8l.1-.1a.4 .4 0 0 1 .3 .4 .4 .4 0 0 1-.3 .4l-.2-.2zM265.9 195.6h.2v.3h-.2zM265.9 196.4h.2v.2h-.2zM268.1 195.4l.5-.2h.2v.2a.43 .43 0 0 0-.5 0 .43 .43 0 0 0-.2 .5 .48 .48 0 0 1 .7 0 .48 .48 0 0 1-.1 .7 .48 .48 0 0 1-.6-.1l-.2-.6zM268.2 195.9a.29 .29 0 0 1 .4 .1 .29 .29 0 0 1 0 .4 .29 .29 0 0 1-.4-.1zM269.9 195.2h.2l-.8 1.6h-.2zM270.5 195.4l.5-.2h.2v.2a.43 .43 0 0 0-.5 0 .43 .43 0 0 0-.2 .5 .48 .48 0 0 1 .7 0 .48 .48 0 0 1 0 .7 .48 .48 0 0 1-.7-.1l-.1-.6zM270.6 195.9a.29 .29 0 0 1 .4 .1 .29 .29 0 0 1 0 .4 .29 .29 0 0 1-.4-.1z"/>
<circle cx="196.7" cy="195.9" r=".13"/>
<circle cx="203.9" cy="195.9" r=".13"/>
<circle cx="209" cy="193.1" r=".13"/>
<circle cx="213.8" cy="193.1" r=".13"/>
<circle cx="215" cy="193.4" r=".29"/>
<circle cx="215" cy="192.8" r=".25"/>
<circle cx="217.4" cy="193.1" r=".13"/>
<circle cx="219.5" cy="195.9" r=".13"/>
</g>
<g fill="none" stroke="#480000" stroke-width=".3">
<path d="M178.1 188.4h1.4v.2h-.6v1.7h-.2v-1.7h-.6zM179.9 188.8h.7v1.3h.4v.2h-1.2v-.2h.5v-1.1h-.4zM180.3 188.3h.3v.3h-.3zM181.8 188.4h.2v.4h.6v.2h-.6v1l.2 .1h.4v.2a.55 .55 0 0 1-.8-.5v-.8h-.4v-.2h.4zM183 188.3h.6l.1 1.6 .1 .2h.4v.2a.54 .54 0 0 1-.8-.5v-1.4h-.4zM184.8 189a.65 .65 0 0 1 .8-.1 .65 .65 0 0 1 .3 .7h-1.1a.56 .56 0 0 0 .4 .5 .56 .56 0 0 0 .6-.1v.2a.81 .81 0 0 1-1.1-.1 .81 .81 0 0 1 .1-1.1zM185 189.1l.3-.1a.37 .37 0 0 1 .3 .4h-.8zM186.7 188.9h.3v.4h-.3zM186.7 189.9h.3v.4h-.3zM263.1 192.4a.73 .73 0 0 1 .9 .2v.3l-.3 .3 .5 .6h-.2l-.3-.4-.2-.2h-.2v.6h-.2zM263.3 192.6h.2a.26 .26 0 0 1 .3 .2 .26 .26 0 0 1-.2 .3h-.3zM264.5 192.9a.49 .49 0 0 1 .6-.1 .49 .49 0 0 1 .2 .5h-.8a.42 .42 0 0 0 .3 .4 .42 .42 0 0 0 .4-.1v.2a.6 .6 0 0 1-.8-.1 .6 .6 0 0 1 .1-.8z"/>
<path d="M264.6 193l.3-.1 .2 .3h-.6zM265.5 192.8h.2l.3 .9 .3-.9h.2l-.4 1h-.2zM267.1 192.8h.2v.3h-.2zM267.1 193.6h.2v.2h-.2z"/>
</g>
<text font-size="2.7" fill="#480000" x="178" y="190.3">Title:</text>
<g font-size="2" fill="#480000">
<text x="178" y="183.7">Sheet: Front documentation</text>
<text x="178" y="186.5">File: working.kicad_pcb</text>
<text x="178" y="193.9">Size: A4</text>
<text x="178" y="196.6">KiCad E.D.A. 7.0.6-7.0.6~ubuntu22.04.1 + KiBot v1.6.3</text>
<text x="200" y="193.9">Date: 2023-08-03_17-21-23</text>
<text x="263" y="196.6">Id: 6/6</text>
<text x="263" y="193.9">Rev:</text>
</g>
<g font-size="1.7" fill="#480000">
<text x="35" y="11.7">1</text>
<text x="85" y="11.7">2</text>
<text x="135" y="11.7">3</text>
<text x="185" y="11.7">4</text>
<text x="235" y="11.7">5</text>
<text x="285" y="11.7">6</text>
<text x="10.5" y="35.7">A</text>
<text x="285.5" y="35.7">A</text>
<text x="10.5" y="85.6">B</text>
<text x="285.5" y="85.6">B</text>
<text x="10.5" y="135.7">C</text>
<text x="285.5" y="135.7">C</text>
<text x="10.5" y="185.6">D</text>
<text x="285.5" y="185.6">D</text>
<text x="35" y="199.7">1</text>
<text x="85" y="199.7">2</text>
<text x="135" y="199.7">3</text>
<text x="185" y="199.7">4</text>
<text x="235" y="199.7">5</text>
<text x="285" y="199.7">6</text>
</g>
<g font-size="1" fill="#848484">
<text x="138.5" y="101.3" transform="rotate(-90 138.5 101.3)">MMZ2012Y152B</text>
<text x="140.7" y="101.3" transform="rotate(-90 140.7 101.3)">MMZ2012Y152B</text>
<text x="141.8" y="107.1" transform="rotate(-90 141.8 107.1)">10K</text>
<text x="144.3" y="107.1" transform="rotate(-90 144.3 107.1)">10K</text>
<text x="146.8" y="107.6" transform="rotate(-90 146.8 107.6)">10K</text>
<text x="153.6" y="107">ADS1115IDGST</text>
<text x="158.2" y="102.4">1µF</text>
</g>
</svg>
